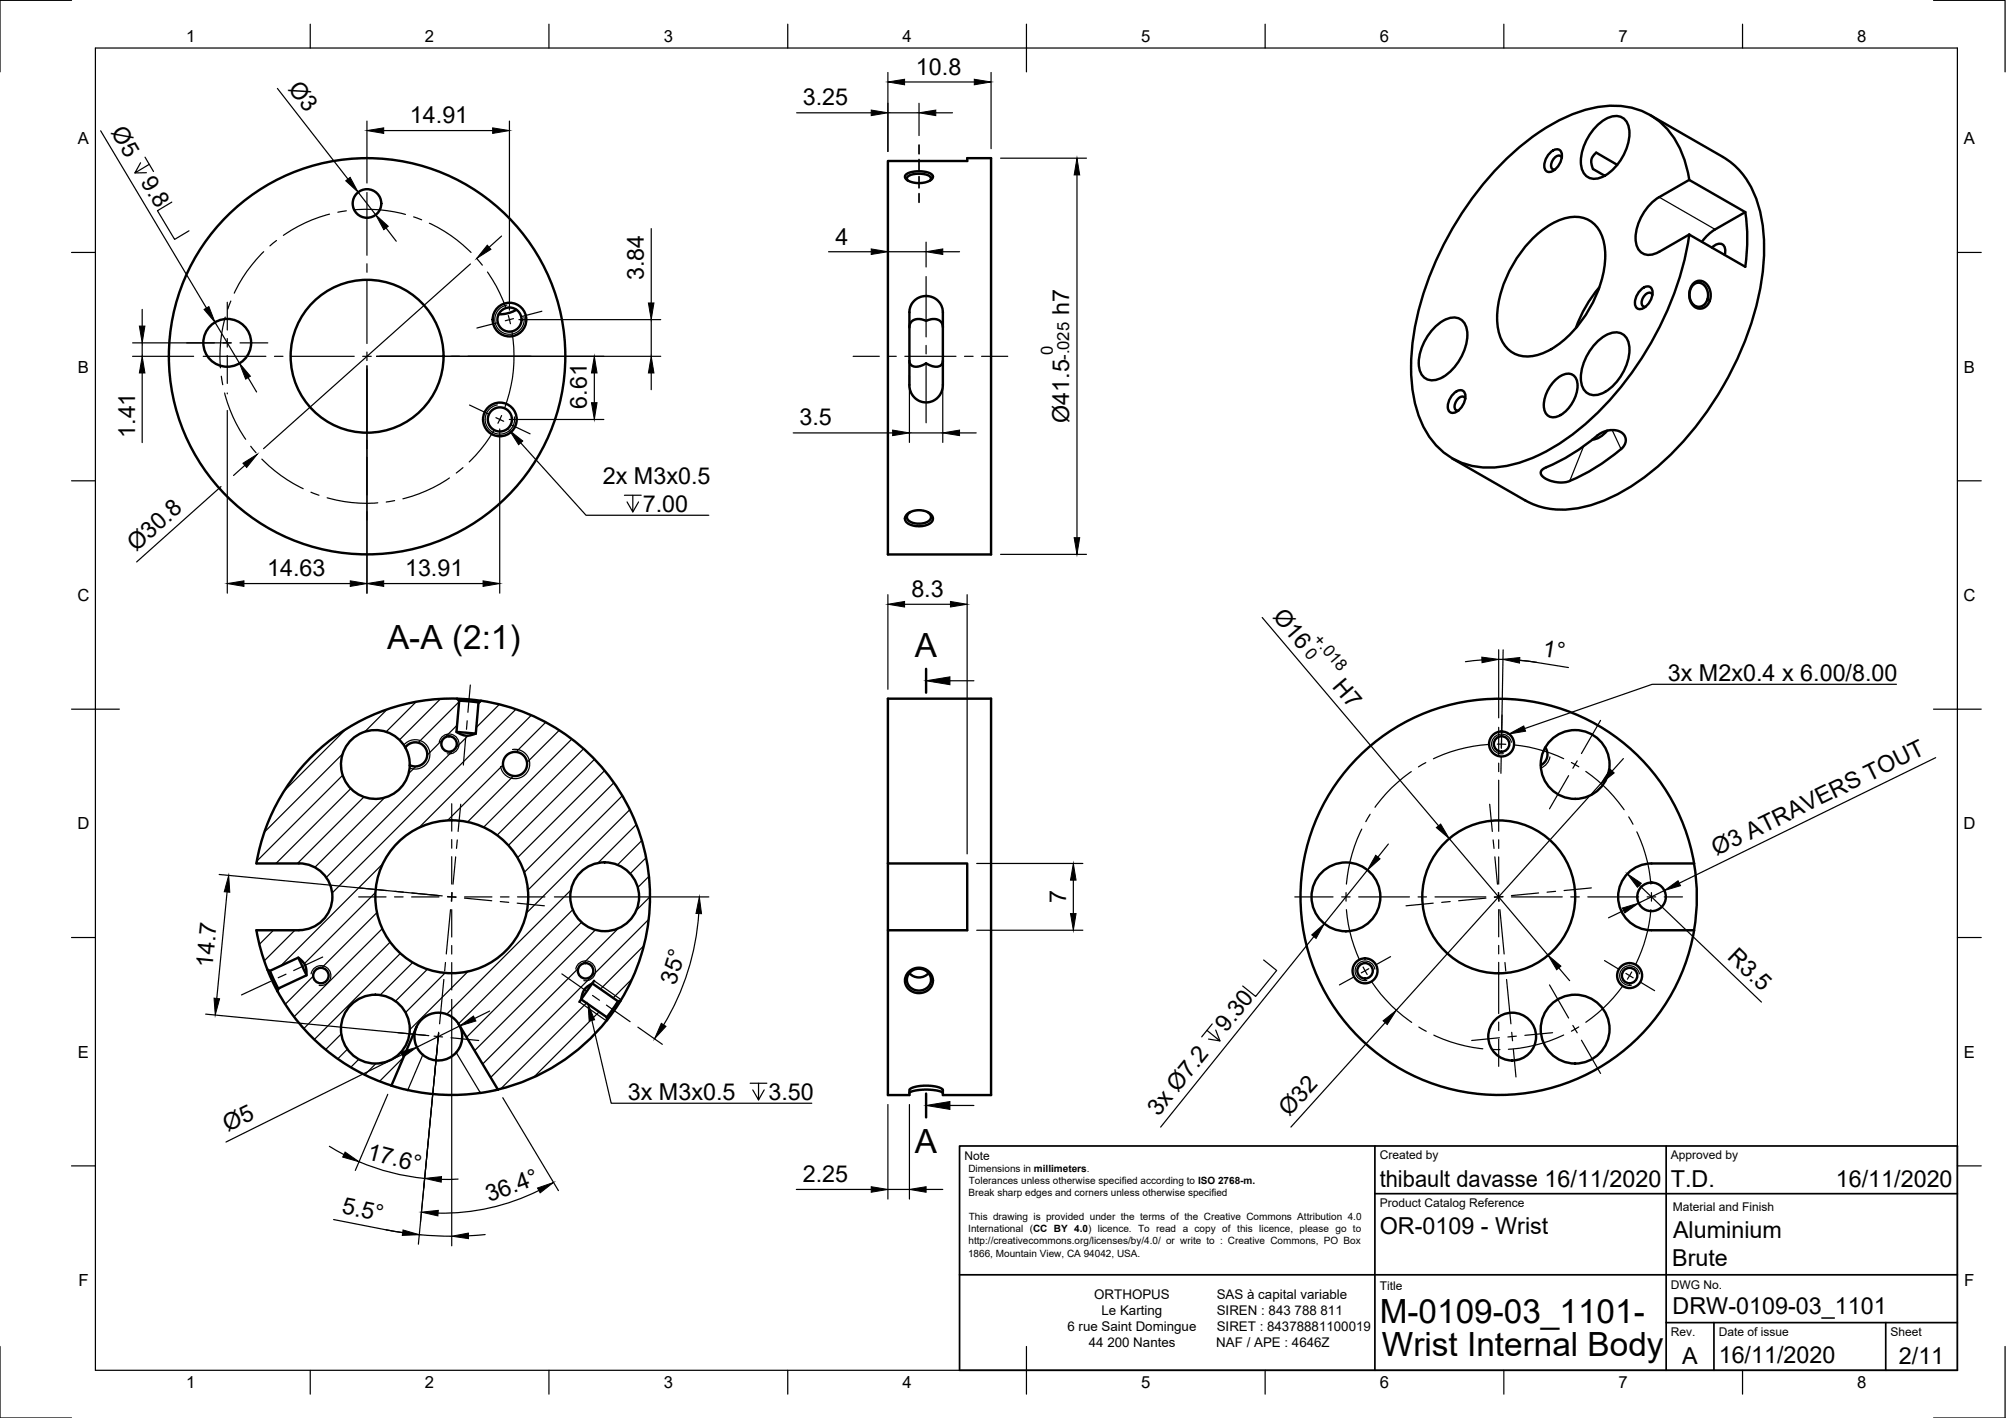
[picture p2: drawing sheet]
<svg xmlns="http://www.w3.org/2000/svg" width="420mm" height="297mm" viewBox="0 0 420 297" stroke-linecap="round" stroke-linejoin="round" font-family="sans-serif">
<!-- layer: Visible -->
<g fill="none" stroke="#000" stroke-width=".51">
<path d="M186 33.7h16.6v-.6h5v83h-21.6zM189.7 36.6l1.3-.6 2-.1 1.6 .3 .7 .5 .1 .4-.4 .6-.7 .4-1.1 .2h-1.2l-1.3-.2-.7-.4-.5-.6zM190.1 37.8l-.2-.5 .3-.4 .7-.3 1.1-.2 1.5 .1 1.1 .3 .4 .4-.2 .6M324.5 32.2a1.57 1.57 0 0 1 2.4-.5 3.4 3.4 0 0 1-2.5 4.3 1.58 1.58 0 0 1-.8-2.3zM327.1 33.1l-.2-.4a1.43 1.43 0 0 0-1.8 1.1 1.29 1.29 0 0 0 .3 1.7h.3M334.6 26.2a5.2 5.2 0 0 1 4.6-1.8 3.3 3.3 0 0 1 2.1 3.5 11 11 0 0 1-5.9 9.3 2.85 2.85 0 0 1-4.2-2.5 10.7 10.7 0 0 1 3.4-8.5zM338.7 34.5l-4.4-2.5-.1 .1-.6 .7-.3 .7 .1 1.1 .3 .8 2.4 1.4M345.6 24.1l15.3 8.8a17.4 17.4 0 0 1 7.8 11.6 44.5 44.5 0 0 1-1.9 23.3 67.8 67.8 0 0 1-21.7 31.7 33.3 33.3 0 0 1-15.5 7.1 15.9 15.9 0 0 1-10.2-1.8l-15.2-8.8M353.8 37.7a18.7 18.7 0 0 0-7.2-13 16.5 16.5 0 0 0-13.7-1.9 40.1 40.1 0 0 0-17.8 10.9 67.6 67.6 0 0 0-19.3 38.8 30.8 30.8 0 0 0 2.4 17.1 14.9 14.9 0 0 0 16 8.2 34.5 34.5 0 0 0 17.4-8.6 67.8 67.8 0 0 0 22.2-40.1M321.3 49.7a13.9 13.9 0 0 1 8.6-4.3 6.1 6.1 0 0 1 6 5.3 19.9 19.9 0 0 1-2.6 13.3 22.6 22.6 0 0 1-9.7 9.8 7 7 0 0 1-7.5-.5 8.6 8.6 0 0 1-2.5-6.7 25.3 25.3 0 0 1 7.7-16.9zM347.5 41.3l6.3-3.6 11.7 6.7M347.5 41.3a10.6 10.6 0 0 0-4.8 9.5 2.77 2.77 0 0 0 3.9 2.3l7.2-4"/>
<path d="M354.5 59.5l1-.6 .8-.1 .9 .5 .7 .9 .4 1.3-.1 1.1-.5 1.3-1 .6-.6 .2-.9-.3-.7-.5-.4-.6-.2-.8-.1-1.3 .3-1zM354.5 59.8l.7-.5 .8-.1 .8 .4 .6 .8 .3 1-.1 1.3-.5 1-.7 .5-.8 .1-.6-.3-.6-.5-.3-.6-.2-1.6 .3-1zM358.6 51.9a1.55 1.55 0 0 1 2.6-.1l.1 1.6M365.5 44.4l-6.7 4-1.5 1.2-.8 1M365.5 44.4a38.8 38.8 0 0 1 0 11.5l-11.7-6.8M108.2 64.9l-1.6 .7-2.2 .2M190.5 68.6l.1-.9 .7-.7 .8-.2 1.2 .2a1.77 1.77 0 0 0 1.8-.1h1l.8 .3 .5 .7 .1 .7M190.5 75.6l.2 .7 .6 .5h.8l1.1-.3a1.05 1.05 0 0 1 1.4-.1l1 .4h1l.6-.4 .3-.8M191.4 63.1l.8-.6 .7-.3 .9-.2 1.3 .2 .8 .4 .7 .6 .5 .8 .3 .8v16.5l-.3 1-.8 1.1-.7 .5-1 .4-1.6-.1-1.2-.6-.8-1-.5-1.4v-16l.2-1.1zM300.6 68.4a5.2 5.2 0 0 1 4.7-1.8 3.3 3.3 0 0 1 2 3.5 11 11 0 0 1-5.9 9.3 2.85 2.85 0 0 1-4.2-2.5 10.7 10.7 0 0 1 3.4-8.5zM325.7 79.7a3.3 3.3 0 0 1 3.7-1.2 3.3 3.3 0 0 1 .8 3.9 7.4 7.4 0 0 1-4 4.9 2.07 2.07 0 0 1-2.2-.4 2.07 2.07 0 0 1-.6-2 7.8 7.8 0 0 1 2.3-5.2zM334.6 71.5a5.2 5.2 0 0 1 4.6-1.8 3.3 3.3 0 0 1 2.1 3.6 11 11 0 0 1-5.9 9.2 2.85 2.85 0 0 1-4.2-2.4 10.7 10.7 0 0 1 3.4-8.6z"/>
<path d="M334.9 60.2a27.3 27.3 0 0 0-4.8 8.5M343.5 60.9a1.57 1.57 0 0 1 2.4-.5 3.4 3.4 0 0 1-2.5 4.4 1.58 1.58 0 0 1-.8-2.4zM346.1 61.8l-.2-.3a1.43 1.43 0 0 0-1.8 1 1.29 1.29 0 0 0 .2 1.7h.4M304.3 82.7a1.57 1.57 0 0 1 2.4-.6 3.4 3.4 0 0 1-2.5 4.4 1.58 1.58 0 0 1-.8-2.4zM306.9 83.5l-.2-.3a1.43 1.43 0 0 0-1.8 1.1 1.29 1.29 0 0 0 .2 1.7h.4M336.6 90.2l-.5 .5a4.4 4.4 0 0 1-2.6 1.4M339.5 94a34.5 34.5 0 0 1-11.4 7l-.9 .1-1.4-.1-2-.7-.8-.6-.3-.6 .1-.5 .6-.5a45.5 45.5 0 0 0 11.8-7.3l.9-.4 1.2-.3 1.3 .1 1.1 .4 .6 .8 .2 .9-.2 .9-.8 .9M189.9 107.8l.6-.5 .8-.3 .9-.1 1.2 .1 .9 .3 .7 .4 .3 .5 .1 .6-.5 .7-.8 .5-1.1 .2h-1.4l-1.1-.4-.7-.5-.3-.8zM190.7 107.3l-.7 .8 .1 .7 .7 .6 1.3 .3 1.4-.1 .7-.3 .6-.4 .2-.5v-.4l-.7-.7M84.9 156.6l.7 1.9 .2 1.8M84.9 156.6a7.2 7.2 0 0 0-11.7-1.1 7.2 7.2 0 0 0 2.9 11.4 7.2 7.2 0 0 0 9.7-6.6M84.9 156.6a2.53 2.53 0 0 1 3.4-.7 2.53 2.53 0 0 1 .9 3.4 2.53 2.53 0 0 1-3.4 1"/>
<path d="M95.6 153.3l4.1 .4M95.7 146.3a41.5 41.5 0 0 0-42 34.5l8.9 .1a7 7 0 0 1 7 7 7 7 0 0 1-7 6.9l-8.9 .1a42 42 0 0 0 2.3 8.2M95.7 146.4l.5 .4-.6 6.5 .9 .5 1.2 .3 2-.4M95.7 146.4l5.1 .4-.6 .3-.5 6.6M96.2 146.8l4 .3M100.7 146.8a41.5 41.5 0 0 1 29.3 62.8M186 146.4h21.6v83h-10.1v-1.1l-.3-.3-1-.4-1.7-.2-2.1 .1-1.4 .4-.5 .3v1.2h-4.5v-34.5h16.6v-14h-16.6zM323.7 156.6a2.53 2.53 0 0 1-1 3.7M186 180.9v14M354.8 180.9h-8.9a7 7 0 0 0-7 7 7 7 0 0 0 7 7h8.9M56 203.1l.5 .3 6-2.8 .8 .8 .6 .9 .3 .9v1.1l-5.9 2.8-.2 .6zM56.5 203.4l1.8 3.7"/>
<path d="M58.1 207.6a41.5 41.5 0 0 0 23.9 19.8M62.5 200.6l1.7 3.7M96.1 214.6l.6 1.4 .1 1.6-.4 1.6-.9 1.3M96.1 214.6l8.2 13.6M96.1 214.6a5 5 0 0 0-8.9 .6M124.4 205.5l-3.1 4.4M127.1 213.7a41.5 41.5 0 0 1-22.8 14.5M129.4 209.7l-2.3 3.4M130 209.6l-.6 .1-5.3-3.7-1.1 .7-.6 .6-.5 1-.2 1 5.4 3.8v.6M130 209.6l-2.9 4.1M190.2 203.8l.8-.7 .9-.3h1.1l1 .3 .9 .9 .4 .8 .1 .9-.3 .9-.8 .9-1.3 .5h-1.1l-1.2-.5-.8-.8-.4-1 .1-.8zM190.5 203.8a2.69 2.69 0 0 0 4 0"/>
<path d="M190.6 203.7l.8-.6 .8-.2 1 .1 .8 .4 .6 .6 .4 .8v.8l-.4 .8-.6 .7-1.1 .4h-1l-1-.4-.6-.7-.4-.9 .2-.9zM82 227.4l2.6 .8a42.5 42.5 0 0 0 17 .6l2.7-.6M95.6 220.5a5 5 0 0 1-8.3-1.1l-.3-.8-.2-1.2 .1-1.2 .3-1-5.2 12.2M190.5 228.9l.9-.4 2.1-.3 2.8 .2 .9 .3 .3 .2"/>
<circle cx="76.9" cy="42.6" r="3"/>
<circle cx="47.6" cy="71.8" r="5"/>
<circle cx="76.9" cy="74.6" r="41.5"/>
<circle cx="76.9" cy="74.6" r="16"/>
<circle cx="106.7" cy="66.9" r="2.53"/>
<circle cx="106.7" cy="66.9" r="3.5"/>
<circle cx="104.7" cy="87.9" r="2.53"/>
<circle cx="104.7" cy="87.9" r="3.5"/>
<circle cx="94.1" cy="155.8" r="1.62"/>
<circle cx="314.5" cy="155.8" r="2.61"/>
<circle cx="314.5" cy="155.8" r="1.62"/>
<circle cx="107.9" cy="160" r="2.53"/>
<circle cx="329.9" cy="160.1" r="7.2"/>
<circle cx="94.6" cy="187.9" r="16"/>
<circle cx="126.7" cy="187.9" r="7.2"/>
<circle cx="281.9" cy="187.9" r="7.2"/>
<circle cx="313.9" cy="187.9" r="16"/>
<circle cx="313.9" cy="187.9" r="41.5"/>
<circle cx="345.9" cy="187.9" r="3"/>
<circle cx="67.2" cy="204.4" r="1.62"/>
<circle cx="78.6" cy="215.6" r="7.2"/>
<circle cx="122.7" cy="203.4" r="1.62"/>
<circle cx="285.9" cy="203.4" r="2.61"/>
<circle cx="285.9" cy="203.4" r="1.62"/>
<circle cx="316.7" cy="217.1" r="5"/>
<circle cx="329.9" cy="215.6" r="7.2"/>
<circle cx="341.3" cy="204.4" r="2.61"/>
<circle cx="341.3" cy="204.4" r="1.62"/>
</g>
<!-- layer: Visible Narrow -->
<g fill="none" stroke="#000" stroke-width=".25">
<path d="M195.4 37l-.4 .4M347.5 41.3l11.7 6.8M106.2 63.9a3.1 3.1 0 0 0-2.5 3.6 3.1 3.1 0 0 0 3.5 2.5 3.1 3.1 0 0 0 2.5-3.6M357.6 62.8l.5 .1M104.2 84.8a3.1 3.1 0 0 0-2.5 3.6 3.1 3.1 0 0 0 3.5 2.5 3.1 3.1 0 0 0 2.5-3.6M331.7 93.5l-2.9 7.3M337.7 90.1l1.8 4M189.9 108.3l-.4 .3M84.6 156.1a3.1 3.1 0 0 1 4.1-.6 3.1 3.1 0 0 1 1 4 3.1 3.1 0 0 1-3.9 1.4M92 155.5a2.08 2.08 0 0 1 2.4-1.7 2.08 2.08 0 0 1 1.7 2.4 2.08 2.08 0 0 1-2.4 1.7M98.2 146.5v.4M107.3 157a3.1 3.1 0 0 1 3.6 2.5 3.1 3.1 0 0 1-2.5 3.6 3.1 3.1 0 0 1-3.6-2.5"/>
<path d="M316.6 155.5a2.08 2.08 0 0 0-2.4-1.7 2.08 2.08 0 0 0-1.7 2.4 2.08 2.08 0 0 0 2.4 1.7M324.6 158.6a3.1 3.1 0 0 1-1.8 2.3M65.2 204a2.08 2.08 0 0 1 2.4-1.7 2.08 2.08 0 0 1 1.7 2.4 2.08 2.08 0 0 1-2.4 1.7M120.6 203a2.08 2.08 0 0 1 2.4-1.7 2.08 2.08 0 0 1 1.7 2.4 2.08 2.08 0 0 1-2.4 1.7M121.3 209.9l5.7 4M124.4 205.5l5.7 3.9M128.3 211.5l.3 .2M195 205.2l.4 .2M288 203a2.08 2.08 0 0 0-2.4-1.7 2.08 2.08 0 0 0-1.7 2.4 2.08 2.08 0 0 0 2.4 1.7M343.4 204a2.08 2.08 0 0 0-2.4-1.7 2.08 2.08 0 0 0-1.7 2.4 2.08 2.08 0 0 0 2.4 1.7M88.6 220.9l-3.2 7.5M95.5 220.5l5.1 8.4"/>
</g>
<!-- layer: Border -->
<g fill="none" stroke="#000" stroke-width=".25">
<path d="M15 .1h-15v15M20 10.1h390v276.9h-390zM65 5.1v5M115 5.1v5M165 5.1v5M215 5.1v10M265 5.1v5M315 5.1v5M365 5.1v5M405 .1h15v15M15 52.9h5M410 52.9h5"/>
<path d="M15 100.7h5M410 100.7h5M15 148.6h10M405 148.6h10M15 196.4h5M410 196.4h5M15 244.2h5M410 244.2h5M0 282.1v14.9h15M65 287v5M115 287v5M165 287v5"/>
<path d="M215 282.1v9.9M265 287v5M315 287v5M365 287v5M420 282.1v14.9h-15"/>
</g>
<!-- layer: TitleBlock -->
<path d="M201 240.1h209v46.9h-209zM288 250h122M288 240.1v46.9M349 240.1v46.9M201 267h209M349 277.1h61M359 277.1v9.9M395 277.1v9.9" fill="none" stroke="#000" stroke-width=".36"/>
<!-- layer: Center Lines -->
<g fill="none" stroke="#000" stroke-width=".25">
<path d="M55.2 52.7a29.5 29.5 0 0 0-6.1 8.7M57.9 50.4l-1.4 1.1M69 44.9a30 30 0 0 0-9.6 4.4M72.5 44.2l-1.7 .3M74.3 43.9a30.1 30.1 0 0 1 10.6 1M76.9 40.3v13.2M76.9 55.3v1.7M76.9 58.8v13.2M86.6 45.4l1.7 .6M89.9 46.8a30.1 30.1 0 0 1 8.8 6.1M99.9 54.2l1.1 1.3M102.1 57l.2 .3a30.1 30.1 0 0 1 3.6 7.1"/>
<path d="M194 57.9v12.7M39.1 71.8h5.8M42.6 74.6h13.1M46.4 78.8l.3 1.8M46.7 71.8h1.8M47.2 66.4a30.6 30.6 0 0 0-1 10.7M47.6 63.3v5.8M47.6 70.9v1.8M47.6 74.5v5.8M48.3 63.1l-.6 1.6M50.3 71.8h5.8M57.5 74.6h1.8"/>
<path d="M61 74.6h13.2M76 74.6h1.8M76.9 73.8v1.7M76.9 77.3v13.2M79.5 74.6h13.2M94.5 74.6h1.7M98 74.6h13.2M104.1 67.6l-4.2 1.1M106.5 66.1l.4 1.7M107.3 69.6a30.8 30.8 0 0 1-1.6 15.8M107.5 66.7l-1.7 .5M113.5 65.2l-4.2 1.1"/>
<path d="M178.7 74.6h5.5M185.9 74.6h1.8M189.5 74.6h10.7M194 72.4v1.7M194 75.9v12.7M202 74.6h1.8M205.6 74.6h5.5M47.1 82.3a29.4 29.4 0 0 0 4.4 9.7M52.5 93.5l1.1 1.4M54.8 96.2a30.4 30.4 0 0 0 8.7 6.2M76.9 92.2v1.8M76.9 95.8v13.1"/>
<path d="M97 98l-1.4 1.1M98.3 84.8l4 1.9M103.4 90.2a29.9 29.9 0 0 1-5.1 6.6M103.9 87.5l1.6 .8M105.1 87l-.8 1.7M107.1 89l3.9 1.9M65.1 103.1l1.7 .6M68.5 104.3a29.7 29.7 0 0 0 10.6 1M82.7 104.9l-1.8 .3M94.1 100.1a30.3 30.3 0 0 1-9.7 4.4M97.5 154.5l-.5 5.8M97.9 151l-.2 1.8"/>
<path d="M98.5 143.5l-.5 5.7M298.6 159.8l-1.5 .8M311.8 155.9a31.9 31.9 0 0 0-11.6 3M313.6 155.9h1.8M313.9 152.4v5.7M313.9 159.9v1.7M314.4 158.6v3.4M314.5 155v1.8M314.6 149.8l-.1 3.4M317.2 156a32 32 0 0 1 10.3 2.9M329.1 159.7l1.6 .9M330.3 159.4l-.9 1.5"/>
<path d="M335.2 150.9l-4 6.9M94.6 168.4v5.7M94.6 175.9v1.8M94.6 179.5v5.7M95.4 179.5l-.5 5.7M95.8 175.9l-.2 1.8M96.5 168.5l-.6 5.7M285.2 173.7a32.4 32.4 0 0 0-3.2 11.5M287 170.6l-.9 1.5M295.6 161.6a30.8 30.8 0 0 0-7.6 7.5M312 168.5l.6 5.7M312.7 175.9l.2 1.8"/>
<path d="M313.1 179.5l.5 5.7M313.9 163.4v10.7M313.9 175.9v1.8M313.9 179.5v5.7M328.5 162.5l-4 6.9M332.1 161.6a31.6 31.6 0 0 1 8.1 8M341.1 171.1l.9 1.6M342.8 174.3a31.4 31.4 0 0 1 3 10.9M75.1 187.9h5.8M75.2 186l5.7 .5M82.6 187.9h1.8M82.7 186.7l1.8 .2"/>
<path d="M86.2 187.9h5.7M86.3 187.1l5.7 .5M93.7 187.9h1.8M93.7 187.8l1.8 .2M94.4 190.5l-.9 9.3M94.6 187v1.8M94.6 190.5v5.8M94.6 198.1v1.8M94.7 187l-.2 1.8M97.3 188.1l5.7 .6M97.3 187.9h5.7M104.8 188.9l1.8 .1"/>
<path d="M104.8 187.9h1.8M108.3 189.2l5.7 .5M108.4 187.9h5.7M271.2 187.9h8M281 187.9h1.8M281.9 187v1.8M282 190.5l.4 3.1 .7 3 1.6 4.4M284.6 187.9h10.6M297 187.9h1.8M300.2 189.2l-5.7 .5M300.6 187.9h10.6M303.7 188.9l-1.7 .1"/>
<path d="M311.2 188.1l-5.7 .6M313 187.9h1.8M313.8 187l.2 1.8M313.9 187v1.8M313.9 190.5v5.7M313.9 198v1.8M314.2 190.5l.8 9.3M314.8 187.8l-1.8 .2M316.6 187.9h10.6M322.3 187.1l-5.7 .5M325.8 186.7l-1.8 .2M329 187.9h1.8"/>
<path d="M332.6 187.9h10.6M333.3 186l-5.7 .5M345 187.9h1.8M345.8 190.5a32.5 32.5 0 0 1-3.2 11.5M345.9 187v1.8M348.6 187.9h3.8M56.7 205.6l-6.1 2.8M59.9 204.1l-1.6 .7M67.6 200.5l-6.1 2.8M83.4 216.3l5.7 .6M90.9 217.1l1.8 .1M91.5 219.8l-.5 5.8"/>
<path d="M91.9 216.2l-.2 1.8M93 205.2l-.9 9.3M93.3 201.6l-.2 1.8M94.5 217.4l5.8 .6M94.6 201.6v5.8M117.7 204l4.9 3.5M124.1 208.5l1.5 1M127 210.6l5 3.4M283.5 204.7l-3 1.6M285.5 202.6l.9 1.5M286.7 202.9l-1.6 .9M287.3 205.7a31.6 31.6 0 0 0 8.4 8.5"/>
<path d="M291.3 200.4l-3.1 1.7M297.2 215.1l1.5 .9M300.3 216.8a31.8 31.8 0 0 0 10.3 2.9M312.4 219.8l1.8 .1M313.9 201.6v10.7M313.9 214.1v1.8M313.9 217.7v5.7M314 217.4l-5.7 .6M315.2 201.6l.2 1.8M315.6 205.2l.9 9.3M316.6 216.2l.2 1.8M317 219.8l.5 5.8"/>
<path d="M317.6 217.1l-1.8 .1M324.5 206.3l4 7M325.2 216.3l-5.8 .6M327.5 216.8a31.8 31.8 0 0 1-11.6 3M329.4 214.8l.9 1.6M330.7 215.1l-1.6 .9M331.2 217.9l4 7M336.1 201.2l2.9 1.8M339.8 206.6l-1.9 2.4-2.1 2.2-3.7 3M340.6 203.9l1.5 .9M341.8 203.6l-.9 1.5M343.6 205.7l3 1.8"/>
</g>
<!-- layer: Dimensions -->
<g fill="none" stroke="#000" stroke-width=".25">
<path d="M58.1 18.5l14.8 19M186 15.2v16.5M189.5 17.2h14.6M207.6 15.2v15.9M21.1 27.4l22.1 37.1M29.4 34.1l-1.1 2.1 3-1.8M30.4 32.9l1.8 3M30.7 36.2h-2.4M76.9 25.4v12.9M80.4 27.4h22.8M106.7 25.4v39.6M166.9 23.6h15.6"/>
<path d="M186 23.6h6.5M192.5 21.6v6.8M196 23.6h3.5M209.6 33.1h18M225.6 36.6v76M36 42.3l-3 1.8 3.6 6.1 3-1.8M75 40.3l3.7 4.7M80.9 47.8l2.1 2.7M98.5 55.3l-43.3 38.7M105.1 49.5l-2.7 2.3M136.4 47.9v15.6M173.5 52.7h9"/>
<path d="M186 54.3v.4M186 52.7h8M194 50.7v5.2M197.5 52.7h3.5M27.8 74.6h12.8M27.8 71.8h20.5M29.8 64.8v3.5M29.8 71.8v2.8M29.8 78.1v14.6M45 67.5l5.2 8.6M52 79.1l1.7 3M76.9 76.6v47.7"/>
<path d="M78.9 74.6h59.5M108.7 67h29.7M124.5 78.1v6.3M136.4 67v7.6M136.4 78.1v3.5M190.5 78.7v14M197.5 78.7v14M47.6 82.3v.2M47.6 86v38.3M51.3 97.5l-2.4 2.1M104.7 89.9v34.4M106.7 87.9h19.8"/>
<path d="M166.1 90.7h20.9M190.5 90.7h7M201 90.7h3.5M46.3 101.9l-17.7 15.8M209.6 116.1h18M51.1 122.2h22.3M80.4 122.2h20.8M186 124.6v19.8M189.5 126.6h9.6M202.6 124.6v54.3M264.4 129.4l36.9 43.6M310.4 138.2l-3.5 .4"/>
<path d="M313.9 136.1v14.3M313.9 138.1l3.5 .1 4.4 .5M314.8 136.1l-.3 20.5M318.3 138.3l3.5 .4M321.8 138.8l6.7 1M340 158.9l-2.3 2.6M405.4 158.7l-53.7 26.3M290.8 176.8l-2.2 2.7M303.6 175.7l20.6 24.4M335.3 164.1l-42.8 47.5M45.9 183.2l46.7 4.5M47.6 186.9l-2.2 22.3"/>
<path d="M116.1 187.9h32.4M146.4 191.4a51.8 51.8 0 0 1-7.4 23.3M204.6 180.9h22.2M204.6 194.9h22.2M224.8 184.4v7M275.2 196.2l-32.1 39.9M286.4 182.3l-9 11.2M340.1 190.7l-3.2 1.6M343.4 185.4l25.5 24.5M348.6 186.5l-5.4 2.7M43.1 212.4l46.7 4.5M91.9 216.5l-4.3 44.1"/>
<path d="M94.6 209.4v51.6M96.3 214.9l-9 4.5M102.6 211.8l-3.2 1.5M133.6 215.2l5.1 3.6M252.8 215.8l2.7 2.2-2.4-.3M253.9 214.5l-2.2 2.7M254.6 215.8l.9 2.2M264.7 201.1l2.7 2.2-4.4 5.4-2.7-2.1M290.1 214.2l-19.7 21.9M326.5 202.8l2.3 2.6M81.2 229.2l-6.8 16M84.2 220.9l-36.9 18.3"/>
<path d="M105.3 229.9l11.7 19.5M186 231.4v19.8M190.5 231.4v19.8M69 240.1l3 1.8M69.9 255.5l11 2.1M75.2 243.3a46.4 46.4 0 0 0 13.8 3.6M80.9 257.6a71.1 71.1 0 0 0 13.7 1.4M80.9 257.6l3.4 .6M95.9 247l-3.5 .1M101.6 258.6l-3.5 .3M112.9 249.4a45.4 45.4 0 0 1-21.1 4.7M166.8 249.2h15.7"/>
<path d="M186 249.2h4.5M194 249.2h3.5"/>
</g>
<g fill="#000" stroke="#000" stroke-width=".21">
<path d="M186 17.2l3.5-.6v1.2zM204.1 16.6l3.5 .6-3.5 .6zM72.4 37.9l.9-.7 1.7 3.1zM76.9 27.4l3.5-.6v1.1zM103.2 26.8l3.5 .6-3.5 .5zM182.5 23.1l3.5 .5-3.5 .6zM192.5 23.6l3.5-.5v1.1zM225.6 33.1l.5 3.5h-1.1zM78.7 45l2.6 2.4-.9 .7zM102.1 51.4l.7 .8-3 1.9zM182.5 52.1l3.5 .6-3.5 .6zM194 52.7l3.5-.6v1.2z"/>
<path d="M29.2 68.3h1.2l-.6 3.5zM29.8 74.6l.6 3.5h-1.2zM42.7 64.8l1.1-.6 1.2 3.3zM50.2 76.1l2.3 2.7-1 .6zM124.5 74.6l.6 3.5h-1.2zM136.4 74.6l.6 3.5h-1.2zM135.8 63.5h1.2l-.6 3.5zM50.9 97l3-1.8-2.2 2.7zM123.9 84.4h1.2l-.6 3.5zM187 90.1l3.5 .6-3.5 .6zM197.5 90.7l3.5-.6v1.2zM225 112.6h1.1l-.5 3.5z"/>
<path d="M47.6 122.2l3.5-.5v1.1zM73.4 121.7l3.5 .5-3.5 .6zM76.9 122.2l3.5-.5v1.1zM101.2 121.7l3.5 .5-3.5 .6zM186 126.6l3.5-.6v1.2zM199.1 126l3.5 .6-3.5 .6zM310.4 137.7l3.5 .4-3.5 .7zM314.8 138.1l3.5-.4v1.2zM288.1 179.2l1 .7-2.7 2.4zM300.8 173.4l1-.8 1.8 3.1zM337.2 161.1l.9 .8-2.8 2.2zM47.9 183.4l.2 3.5-1.1-.1z"/>
<path d="M146.5 187.9l.4 3.5h-1.1zM224.8 180.9l.6 3.5h-1.2zM224.2 191.4h1.2l-.6 3.5zM274.7 195.8l2.7-2.3-1.7 3.1zM339.8 190.2l3.4-1-2.9 2zM340.8 183l3 2-.8 .9zM348.6 186.5l2.9-2 .5 1zM44.8 209.1l1.2 .1-.9 3.4zM96.3 214.9l2.9-2.1 .5 1.1zM138.5 214.4l1 .6-2.4 2.6zM289.7 213.8l2.8-2.2-1.9 3zM324.2 200.1l2.7 2.3-.8 .7z"/>
<path d="M83.9 220.4l3.4-1-2.8 2zM72.3 241.3l2.9 2.1-3.4-1zM84.4 257.6l3.4 1-3.5 .2zM88.3 253.9l3.5-.4-.1 1.2zM88.9 246.9l3.6-.4-.1 1.1zM94.6 259l3.5-.7v1.2zM112.6 248.9l3.3-1.2-2.8 2.2zM182.5 248.6l3.5 .6-3.5 .6zM190.5 249.2l3.5-.6v1.2z"/>
</g>
<!-- layer: Annotations -->
<path d="M106.7 90.2l2.8 2.2-.9 .8zM194 142.6l5-.8v1.6zM316 153.8l3.2-1.7 .3 1.1zM123.2 210.3l1.3 3.3-1.1 .3zM194 231.6l5-.9v1.7z" fill="#000" stroke="#000" stroke-width=".21"/>
<path d="M109.1 92.8l13.6 15.1h25.8M130.8 103.7h3.5M132.5 103.7v3.5l-1.2-2.1M133.8 105.1l-1.3 2.1M199 142.6h5M397.2 143.3h-51.1l-26.8 9.3M124 213.7l4 17.4h42M157.1 226.9h3.5M158.9 226.9v3.5l-1.2-2.1M160.1 228.3l-1.2 2.1M199 231.6h5" fill="none" stroke="#000" stroke-width=".25"/>
<!-- layer: Hatching -->
<g fill="none" stroke="#000" stroke-width=".25">
<path d="M71.8 157.9l-16.4 16.4M72.3 152.9l-12.7 12.7M81 148.7l-4.6 4.6M87.1 147.1l-6.2 6.2M92.2 146.4l-8.5 8.6M92.7 154.9l-3.2 3.3M94.8 157.3l-26.5 26.5M95.7 151.9l-2.6 2.7M96.2 147l-8.6 8.6M98 154.1l-2.6 2.6M100.8 146.8l-.6 .7M104.6 147.6l-4.8 4.8"/>
<path d="M108 148.6l-38.4 38.5M111.3 149.8l-23.6 23.7M114.3 151.3l-6.2 6.2M117.1 153l-6.7 6.7M119.7 154.8l-18.4 18.5M122.2 156.9l-18.1 18.1M124.5 159.1l-18 18M71.8 162.4l-18 18M73.5 165.2l-15.7 15.7M76.2 166.9l-13.9 14M80.6 167.1l-14.7 14.6M87.1 160.6l-1.5 1.5"/>
<path d="M105.3 160.3l-11.6 11.6M107.5 162.6l-9.6 9.6M126.6 161.4l-18.2 18.3M128.6 164l-18.8 18.8M130.3 166.7l-19.7 19.8M131.9 169.6l-21.6 21.7M133.3 172.7l-8.1 8.1M134.4 176.1l-5.1 5.1M135.3 179.7l-3.3 3.3M57.3 194.9l-3 2.9M61.8 194.9l-6.4 6.4M78.7 187l-15 14.9"/>
<path d="M79 191.1l-11.6 11.7M80.1 194.5l-18.5 18.5M80.2 180.9l-21.4 21.4M81.7 197.3l-18.1 18.2M83.9 199.7l-18.1 18M119.6 186.5l-26 26M120 190.6l-24 23.9M121.8 193.2l-24.1 24.1M124.7 194.8l-25.3 25.3M129.5 194.5l-7.3 7.3M134.8 198.1l-9 9.1M135.8 192.6l-33 33.1"/>
<path d="M135.9 183.6l-2.3 2.3M136.1 187.9l-2.9 2.9M58.8 206.8l-.6 .6M65.6 204.5l-5.8 5.9M71.5 216.6l-3.3 3.3M72.8 219.8l-2.1 2M86.4 201.6l-6.8 6.9M89.5 203l-6.7 6.7M93.2 203.8l-8.3 8.3M98 203.5l-12.2 12.2M121.1 202.9l-20 20M122.9 210.1l-18 18"/>
<path d="M125.5 212l-13.7 13.6M132.4 205l-4 4M75.1 221.9l-1.6 1.7M78.7 222.8l-2.3 2.4M84.5 221.5l-5 5"/>
</g>
<!-- layer: Annotations -->
<path d="M194 140.1v5M194 229.1v5" fill="none" stroke="#000" stroke-width=".51"/>
<!-- layer: Sketch1 -->
<path d="M192.5 30.4v1.8M192.5 33.4v2.4M192.5 37v2.4M192.5 40.6v1.8" fill="none" stroke="#000" stroke-width=".36"/>
<g font-size="7">
<text x="81.1" y="135.9">A-A (2:1)</text>
<text x="191.6" y="137.6">A</text>
<text x="191.6" y="241.6">A</text>
<text x="289" y="277.1">M-0109-03_1101-</text>
<text x="289.5" y="284.1">Wrist Internal Body</text>
</g>
<g font-size="4.9">
<text x="191.9" y="15.6">10.8</text>
<text x="60.2" y="18.5" transform="rotate(52 60.2 18.5)">Ø3</text>
<text x="168.1" y="22.1">3.25</text>
<text x="23.2" y="27.7" transform="rotate(59 23.2 27.7)">Ø5</text>
<text x="85.9" y="25.8">14.91</text>
<text x="29.3" y="38" transform="rotate(59 29.3 38)">9.8</text>
<text x="175" y="51.2">4</text>
<text x="134.8" y="58.7" transform="rotate(-90 134.8 58.7)">3.84</text>
<text x="223.9" y="66.1" transform="rotate(-90 223.9 66.1)">h7</text>
<text x="122.9" y="85.6" transform="rotate(-90 122.9 85.6)">6.61</text>
<text x="167.4" y="89.1">3.5</text>
<text x="223.9" y="88.6" transform="rotate(-90 223.9 88.6)">Ø41.5</text>
<text x="28.3" y="91.7" transform="rotate(-90 28.3 91.7)">1.41</text>
<text x="126.2" y="101.4">2x M3x0.5</text>
<text x="134.6" y="107.2">7.00</text>
<text x="28.5" y="115.6" transform="rotate(-42 28.5 115.6)">Ø30.8</text>
<text x="56" y="120.7">14.63</text>
<text x="84.8" y="120.7">13.91</text>
<text x="190.9" y="125">8.3</text>
<text x="266.5" y="129.3" transform="rotate(50 266.5 129.3)">Ø16</text>
<text x="323" y="137.4" transform="rotate(9 323 137.4)">1°</text>
<text x="278.9" y="144" transform="rotate(50 278.9 144)">H7</text>
<text x="349.3" y="142.6">3x M2x0.4 x 6.00/8.00</text>
<text x="359.5" y="179.4" transform="rotate(-26 359.5 179.4)">Ø3 ATRAVERS TOUT</text>
<text x="223.3" y="189.2" transform="rotate(-90 223.3 189.2)">7</text>
<text x="44.5" y="202.7" transform="rotate(-85 44.5 202.7)">14.7</text>
<text x="361.6" y="200.7" transform="rotate(44 361.6 200.7)">R3.5</text>
<text x="141.5" y="206.5" transform="rotate(-72 141.5 206.5)">35°</text>
<text x="256.8" y="216.4" transform="rotate(-51 256.8 216.4)">9.30</text>
<text x="131.5" y="230.4">3x M3x0.5</text>
<text x="161" y="230.4">3.50</text>
<text x="47.8" y="237.2" transform="rotate(-26 47.8 237.2)">Ø5</text>
<text x="242.6" y="234.1" transform="rotate(-51 242.6 234.1)">3x Ø7.2</text>
<text x="270" y="234" transform="rotate(-48 270 234)">Ø32</text>
<text x="76.7" y="242.7" transform="rotate(14 76.7 242.7)">17.6°</text>
<text x="102.4" y="251.8" transform="rotate(-20 102.4 251.8)">36.4°</text>
<text x="168.1" y="247.6">2.25</text>
<text x="289" y="248.5">thibault davasse 16/11/2020</text>
<text x="350" y="248.5">T.D.</text>
<text x="384.5" y="248.5">16/11/2020</text>
<text x="71.4" y="254.2" transform="rotate(11 71.4 254.2)">5.5°</text>
<text x="289" y="258.6">OR-0109 - Wrist</text>
<text x="350.4" y="259.4">Aluminium</text>
<text x="350.2" y="265.2">Brute</text>
<text x="350.3" y="275.3">DRW-0109-03_1101</text>
<text x="352.3" y="285.7">A</text>
<text x="360" y="285.5">16/11/2020</text>
<text x="397.7" y="285.7">2/11</text>
</g>
<g font-size="3.5">
<text x="39" y="8.8">1</text>
<text x="89" y="8.8">2</text>
<text x="139" y="8.8">3</text>
<text x="189" y="8.8">4</text>
<text x="239" y="8.8">5</text>
<text x="289" y="8.8">6</text>
<text x="339" y="8.8">7</text>
<text x="389" y="8.8">8</text>
<text x="16.3" y="30.2">A</text>
<text x="411.3" y="30.2">A</text>
<text x="220.5" y="74.3" transform="rotate(-90 220.5 74.3)">0</text>
<text x="223.9" y="75.4" transform="rotate(-90 223.9 75.4)">-.025</text>
<text x="16.3" y="78">B</text>
<text x="411.3" y="78">B</text>
<text x="16.2" y="125.9">C</text>
<text x="411.2" y="125.9">C</text>
<text x="273.1" y="137.1" transform="rotate(50 273.1 137.1)">0</text>
<text x="274.9" y="134" transform="rotate(50 274.9 134)">+.018</text>
<text x="16.2" y="173.7">D</text>
<text x="411.2" y="173.7">D</text>
<text x="16.3" y="221.6">E</text>
<text x="411.3" y="221.6">E</text>
<text x="16.4" y="269.4">F</text>
<text x="411.4" y="269.4">F</text>
<text x="39" y="290.8">1</text>
<text x="89" y="290.8">2</text>
<text x="139" y="290.8">3</text>
<text x="189" y="290.8">4</text>
<text x="239" y="290.8">5</text>
<text x="289" y="290.8">6</text>
<text x="339" y="290.8">7</text>
<text x="389" y="290.8">8</text>
</g>
<g font-size="2.8">
<text x="229.2" y="272.1">ORTHOPUS</text>
<text x="230.7" y="275.4">Le Karting</text>
<text x="254.8" y="272.1">SAS à capital variable</text>
<text x="254.8" y="275.4">SIREN : 843 788 811</text>
<text x="223.6" y="278.8">6 rue Saint Domingue</text>
<text x="254.8" y="278.8">SIRET : 84378881100019</text>
<text x="228" y="282.1">44 200 Nantes</text>
<text x="254.8" y="282.2">NAF / APE : 4646Z</text>
</g>
<g font-size="2.5">
<text x="202" y="243">Note</text>
<text x="289" y="242.9">Created by</text>
<text x="350" y="242.9">Approved by</text>
<text x="289" y="252.8">Product Catalog Reference</text>
<text x="350.4" y="253.6">Material and Finish</text>
<text x="289" y="270.2">Title</text>
<text x="350" y="270.1">DWG No.</text>
<text x="350" y="279.9">Rev.</text>
<text x="360" y="279.9">Date of issue</text>
<text x="396" y="279.9">Sheet</text>
</g>
<g font-size="2.1">
<text x="202.8" y="245.6">Dimensions in millimeters.</text>
<text x="202.8" y="250.6">Break sharp edges and corners unless otherwise specified</text>
<text x="202.9" y="248.1">Tolerances unless otherwise specified according to ISO 2768-m.</text>
<text x="202.9" y="255.6">This drawing is provided under the terms of the Creative Commons Attribution 4.0</text>
<text x="202.8" y="263.2">1866, Mountain View, CA 94042, USA.</text>
<text x="202.8" y="258.2">International (CC BY 4.0) licence. To read a copy of this licence, please go to</text>
<text x="202.8" y="260.7">http://creativecommons.org/licenses/by/4.0/ or write to : Creative Commons, PO Box</text>
</g>
</svg>
